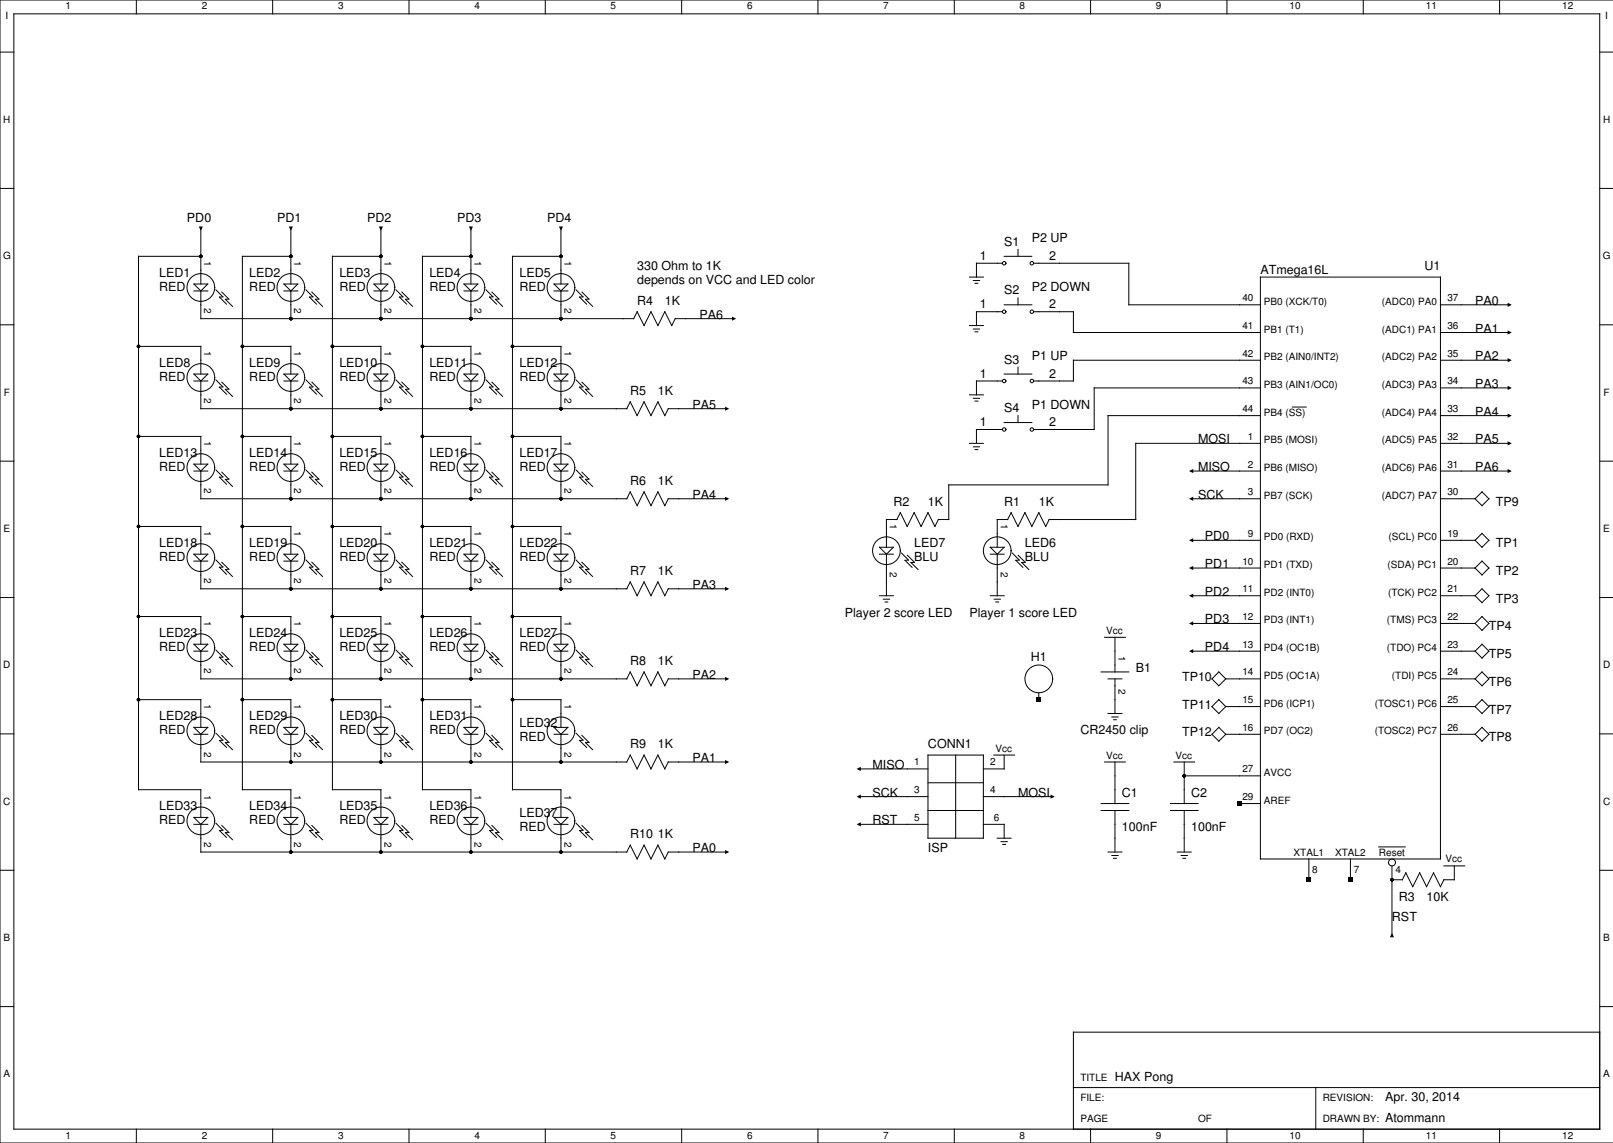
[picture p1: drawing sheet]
<svg xmlns="http://www.w3.org/2000/svg" width="592mm" height="419mm" viewBox="0 0 592 419" stroke-linecap="round" stroke-linejoin="round" font-family="sans-serif">
<g fill="none" stroke="#000" stroke-width=".37">
<path d="M50 0v5.1M100 0v5.1M150 0v5.1M200 0v5.1M250 0v5.1M300 0v5.1M350 0v5.1M400 0v5.1M450 0v5.1M500 0v5.1M550 0v5.1M591.7 0h-591.7v419.1h591.7"/>
<path d="M0 19.1h5.1M5.1 5.1h581.6v408.9h-581.6zM586.7 19.1h5M0 69.1h5.1M586.7 69.1h5M73.7 83.8v20.3M73.7 94h-22.9v195.6h22.9v10.1M106.7 83.8v20.3M106.7 94h-17.8v195.6h17.8v10.1M139.7 83.8v20.3M139.7 94h-17.8v195.6h17.8v10.1M172.7 83.8v20.3"/>
<path d="M172.7 94h-17.8v195.6h17.8v10.1M205.7 83.8v20.3M205.7 94h-17.7v195.6h17.7v10.1M367.7 96.5h-9.6v5.1M368.3 94h10.2M373.4 91.4v2.6M379.1 96.5h34.9v15.3h48.3M0 119.1h5.1M71.1 104.1h5.1l-2.5 2.6zM71.1 106.7h5.1M73.7 106.7v10.1h158.8l1.2-2.5M79.2 106.3l2.5 2.5-1.2 .1 2.6 2.6"/>
<path d="M81.4 107.1l2.5 2.6-1.2 .1 2.6 2.5M104.1 104.1h5.1l-2.5 2.6zM104.1 106.7h5.1M106.7 106.7v10.1M112.2 106.3l2.6 2.5-1.3 .1 2.6 2.6M114.4 107.1l2.5 2.6-1.2 .1 2.6 2.5M137.2 104.1h5l-2.5 2.6zM137.2 106.7h5M139.7 106.7v10.1M145.2 106.3l2.6 2.5-1.3 .1 2.6 2.6M147.4 107.1l2.6 2.6-1.3 .1 2.6 2.5M170.2 104.1h5.1l-2.6 2.6z"/>
<path d="M170.2 106.7h5.1M172.7 106.7v10.1M178.3 106.3l2.5 2.5-1.2 .1 2.5 2.6M180.4 107.1l2.6 2.6-1.3 .1 2.6 2.5M203.2 104.1h5.1l-2.6 2.6zM203.2 106.7h5.1M205.7 106.7v10.1M211.3 106.3l2.5 2.5-1.2 .1 2.5 2.6M213.4 107.1l2.6 2.6-1.2 .1 2.5 2.5M233.7 114.3l2.5 5.1 2.6-5.1 2.5 5.1 2.5-5.1 2.6 5.1 1.3-2.6h21.5M355.6 101.6h5.1M355.6 119.4h5.1"/>
<path d="M357 102.9h2.3M357.6 103.9h1M367.7 114.3h-9.6v5.1M368.3 111.8h10.2M373.4 109.2v2.6M379.1 114.3h14.6v7.6h68.6M462.3 101.6h66v213.4h-66zM528.3 111.8h25.4M586.7 119.1h5M50.8 127h22.9v10.2M71.1 137.2h5.1l-2.5 2.5zM71.1 139.7h5.1"/>
<path d="M73.7 139.7v10.2h156.2l1.3-2.6 2.5 5.1 2.5-5.1 2.6 5.1 2.5-5.1 2.5 5.1 1.3-2.5h21.6M79.2 139.3l2.5 2.6-1.2 .1 2.6 2.5M88.9 127h17.8v10.2M104.1 137.2h5.1l-2.5 2.5zM104.1 139.7h5.1M106.7 139.7v10.2M112.2 139.3l2.6 2.6-1.3 .1 2.6 2.5M121.9 127h17.8v10.2M137.2 137.2h5l-2.5 2.5zM137.2 139.7h5M139.7 139.7v10.2M145.2 139.3l2.6 2.6-1.3 .1 2.6 2.5"/>
<path d="M154.9 127h17.8v10.2M170.2 137.2h5.1l-2.6 2.5zM170.2 139.7h5.1M172.7 139.7v10.2M178.3 139.3l2.5 2.6-1.2 .1 2.5 2.5M188 127h17.7v10.2M203.2 137.2h5.1l-2.6 2.5zM203.2 139.7h5.1M205.7 139.7v10.2M211.3 139.3l2.5 2.6-1.2 .1 2.5 2.5M357 120.6h2.3M357.6 121.7h1"/>
<path d="M367.7 139.7h-9.6v5.1M368.3 137.2h10.2M373.4 134.6v2.6M462.3 132.1h-68.6v7.6h-14.6M528.3 132.1h25.4M528.3 121.9h25.4M81.4 140.1l2.5 2.6-1.2 .1 2.6 2.5M114.4 140.1l2.5 2.6-1.2 .1 2.6 2.5M147.4 140.1l2.6 2.6-1.3 .1 2.6 2.5M180.4 140.1l2.6 2.6-1.3 .1 2.6 2.5M213.4 140.1l2.6 2.6-1.2 .1 2.5 2.5M355.6 144.8h5.1"/>
<path d="M357 146h2.3M357.6 147.1h1M367.7 157.5h-9.6v5.1M368.3 154.9h10.2M373.4 152.4v2.5M462.3 142.2h-61v15.3h-22.2M462.3 152.4h-55.9v25.4h-58.4v12.7h-3.8l-1.3 2.5-2.5-5-2.6 5-2.5-5-2.6 5-2.5-5-1.3 2.5M474 149.3h5.1M528.3 142.2h25.4M528.3 152.4h25.4M0 169.1h5.1M50.8 160h22.9v10.2"/>
<path d="M71.1 170.2h5.1l-2.5 2.5zM71.1 172.7h5.1M73.7 172.7v10.2h156.2l1.3-2.6 2.5 5.1 2.5-5.1 2.6 5.1 2.5-5.1 2.5 5.1 1.3-2.5h21.6M79.2 172.3l2.5 2.6-1.2 .1 2.6 2.5M81.4 173.1l2.5 2.6-1.2 .1 2.6 2.6M88.9 160h17.8v10.2M104.1 170.2h5.1l-2.5 2.5zM104.1 172.7h5.1M106.7 172.7v10.2M112.2 172.3l2.6 2.6-1.3 .1 2.6 2.5M114.4 173.1l2.5 2.6-1.2 .1 2.6 2.6M121.9 160h17.8v10.2"/>
<path d="M137.2 170.2h5l-2.5 2.5zM137.2 172.7h5M139.7 172.7v10.2M145.2 172.3l2.6 2.6-1.3 .1 2.6 2.5M147.4 173.1l2.6 2.6-1.3 .1 2.6 2.6M154.9 160h17.8v10.2M170.2 172.7h5.1M170.2 170.2h5.1l-2.6 2.5zM172.7 172.7v10.2M178.3 172.3l2.5 2.6-1.2 .1 2.5 2.5M180.4 173.1l2.6 2.6-1.3 .1 2.6 2.6M188 160h17.7v10.2"/>
<path d="M203.2 172.7h5.1M203.2 170.2h5.1l-2.6 2.5zM205.7 172.7v10.2M211.3 172.3l2.5 2.6-1.2 .1 2.5 2.5M213.4 173.1l2.6 2.6-1.2 .1 2.5 2.6M355.6 162.6h5.1M357 163.8h2.3M357.6 164.8h1M436.9 172.7h25.4M462.3 162.6h-45.7v27.9h-31.8l-1.3 2.5-2.5-5-2.5 5-2.6-5-2.5 5-2.6-5M528.3 162.6h25.4M528.3 172.7h25.4"/>
<path d="M586.7 169.1h5M50.8 193h22.9v10.2M88.9 193h17.8v10.2M121.9 193h17.8v10.2M154.9 193h17.8v10.2M188 193h17.7v10.2M329 190.5h-3.9v10.2M369.6 190.5h-3.8v10.2M370.9 188l-1.3 2.5M436.9 182.9h25.4M436.9 198.1h25.4M528.3 182.9h12.7"/>
<path d="M528.3 198.1h12.7M541 198.1l2.6-2.5 2.5 2.5-2.5 2.6zM541 182.9l2.6-2.6 2.5 2.6-2.5 2.5zM0 219.1h5.1M71.1 203.2h5.1l-2.5 2.5zM71.1 205.7h5.1M73.7 205.7v10.2h156.2l1.3-2.5 2.5 5 2.5-5 2.6 5 2.5-5 2.5 5 1.3-2.5h21.6M79.2 205.3l2.5 2.6-1.2 .1 2.6 2.6M81.4 206.1l2.5 2.6-1.2 .1 2.6 2.6M104.1 203.2h5.1l-2.5 2.5zM104.1 205.7h5.1M106.7 205.7v10.2"/>
<path d="M112.2 205.3l2.6 2.6-1.3 .1 2.6 2.6M114.4 206.1l2.5 2.6-1.2 .1 2.6 2.6M137.2 203.2h5l-2.5 2.5zM137.2 205.7h5M139.7 205.7v10.2M145.2 205.3l2.6 2.6-1.3 .1 2.6 2.6M147.4 206.1l2.6 2.6-1.3 .1 2.6 2.6M170.2 203.2h5.1l-2.6 2.5zM170.2 205.7h5.1M172.7 205.7v10.2M178.3 205.3l2.5 2.6-1.2 .1 2.5 2.6M180.4 206.1l2.6 2.6-1.3 .1 2.6 2.6"/>
<path d="M203.2 203.2h5.1l-2.6 2.5zM203.2 205.7h5.1M205.7 205.7v10.2M211.3 205.3l2.5 2.6-1.2 .1 2.5 2.6M213.4 206.1l2.6 2.6-1.2 .1 2.5 2.6M322.6 200.7h5.1l-2.6 2.5zM322.6 203.2h5.1M322.6 218.4h5.1M324 219.7h2.3M325.1 203.2v15.2M330.7 202.8l2.5 2.6-1.2 .1 2.5 2.5M332.8 203.6l2.6 2.6-1.3 .1 2.6 2.5"/>
<path d="M363.2 200.7h5.1l-2.5 2.5zM363.2 203.2h5.1M363.2 218.4h5.1M364.6 219.7h2.3M365.8 203.2v15.2M371.3 202.8l2.5 2.6-1.2 .1 2.6 2.5M373.5 203.6l2.5 2.6-1.2 .1 2.6 2.5M436.9 218.4h25.4M436.9 208.3h25.4M528.3 218.4h12.7M528.3 208.3h12.7M541 208.3l2.6-2.6 2.5 2.6-2.5 2.5z"/>
<path d="M541 218.4l2.6-2.5 2.5 2.5-2.5 2.6zM586.7 219.1h5M50.8 226.1h22.9v10.1M71.1 236.2h5.1l-2.5 2.6zM71.1 238.8h5.1M73.7 238.8v10.1h156.2l1.3-2.5 2.5 5.1 2.5-5.1 2.6 5.1 2.5-5.1 2.5 5.1 1.3-2.6h21.6M79.2 238.4l2.5 2.5-1.2 .1 2.6 2.6M81.4 239.2l2.5 2.5-1.2 .1 2.6 2.6M88.9 226.1h17.8v10.1M104.1 238.8h5.1M104.1 236.2h5.1l-2.5 2.6zM106.7 238.8v10.1"/>
<path d="M112.2 238.4l2.6 2.5-1.3 .1 2.6 2.6M114.4 239.2l2.5 2.5-1.2 .1 2.6 2.6M121.9 226.1h17.8v10.1M137.2 238.8h5M137.2 236.2h5l-2.5 2.6zM139.7 238.8v10.1M145.2 238.4l2.6 2.5-1.3 .1 2.6 2.6M147.4 239.2l2.6 2.5-1.3 .1 2.6 2.6M154.9 226.1h17.8v10.1M170.2 238.8h5.1M170.2 236.2h5.1l-2.6 2.6zM172.7 238.8v10.1"/>
<path d="M178.3 238.4l2.5 2.5-1.2 .1 2.5 2.6M180.4 239.2l2.6 2.5-1.3 .1 2.6 2.6M188 226.1h17.7v10.1M203.2 238.8h5.1M203.2 236.2h5.1l-2.6 2.6zM205.7 238.8v10.1M211.3 238.4l2.5 2.5-1.2 .1 2.5 2.6M213.4 239.2l2.6 2.5-1.2 .1 2.5 2.6M324.6 220.7h1M365.3 220.7h1M405.1 233.7h7.7M408.9 233.7v12.7"/>
<path d="M436.9 238.8h25.4M436.9 228.6h25.4M528.3 238.8h12.7M528.3 228.6h12.7M541 238.8l2.6-2.6 2.5 2.6-2.5 2.5zM543.6 226.1l2.5 2.5-2.5 2.5-2.6-2.5zM50.8 256.5h22.9v10.2M88.9 256.5h17.8v10.2M121.9 256.5h17.8v10.2M154.9 256.5h17.8v10.2M188 256.5h17.7v10.2M381 254v2.5"/>
<path d="M403.9 246.4h10.1M406.4 248.9h5.1M408.9 248.9v12.7M444.5 248.9l2.5-2.5 2.6 2.5-2.6 2.6zM444.5 259.1l2.5-2.6 2.6 2.6-2.6 2.5zM449.6 248.9h12.7M449.6 259.1h12.7M528.3 248.9h12.7M528.3 259.1h12.7M541 248.9l2.6-2.5 2.5 2.5-2.5 2.6zM541 259.1l2.6-2.6 2.5 2.6-2.5 2.5zM0 269.1h5.1"/>
<path d="M71.1 269.2h5.1M71.1 266.7h5.1l-2.5 2.5zM73.7 269.2v10.2h156.2l1.3-2.5 2.5 5 2.5-5 2.6 5 2.5-5 2.5 5 1.3-2.5h21.6M79.2 268.8l2.5 2.6-1.2 .1 2.6 2.6M81.4 269.6l2.5 2.6-1.2 .1 2.6 2.6M104.1 269.2h5.1M104.1 266.7h5.1l-2.5 2.5zM106.7 269.2v10.2M112.2 268.8l2.6 2.6-1.3 .1 2.6 2.6M114.4 269.6l2.5 2.6-1.2 .1 2.6 2.6M137.2 269.2h5M137.2 266.7h5l-2.5 2.5z"/>
<path d="M139.7 269.2v10.2M145.2 268.8l2.6 2.6-1.3 .1 2.6 2.6M147.4 269.6l2.6 2.6-1.3 .1 2.6 2.6M170.2 269.2h5.1M170.2 266.7h5.1l-2.6 2.5zM172.7 269.2v10.2M178.3 268.8l2.5 2.6-1.2 .1 2.5 2.6M180.4 269.6l2.6 2.6-1.3 .1 2.6 2.6M203.2 269.2h5.1M203.2 266.7h5.1l-2.6 2.5zM205.7 269.2v10.2M211.3 268.8l2.5 2.6-1.2 .1 2.5 2.6"/>
<path d="M213.4 269.6l2.6 2.6-1.2 .1 2.5 2.6M340.4 276.9h20.3v30.4h-20.3zM350.5 276.9v30.4M364.5 276.9h7.6M368.3 276.9v5h-7.6M405.1 279.4h7.7M406.4 261.6h5.1M407.8 262.9h2.3M408.4 263.9h1M408.9 279.4v15.2M430.5 279.4h7.7M434.3 279.4v15.2"/>
<path d="M444.5 269.2l2.5-2.5 2.6 2.5-2.6 2.6zM449.6 269.2h12.7M528.3 269.2h12.7M541 269.2l2.6-2.5 2.5 2.5-2.5 2.6zM586.7 269.1h5M71.1 299.7h5.1l-2.5 2.6zM104.1 299.7h5.1l-2.5 2.6zM137.2 299.7h5l-2.5 2.6zM170.2 299.7h5.1l-2.6 2.6zM203.2 299.7h5.1l-2.6 2.6zM315 281.9h25.4M315 292.1h25.4"/>
<path d="M340.4 297.2h20.3M340.4 287h20.3M360.7 292.1h25.4M403.9 297.2h10.1M403.9 294.6h10.1M408.9 297.2v15.2M429.3 297.2h10.1M429.3 294.6h10.1M434.3 284.5h28M434.3 297.2v15.2M454.7 294.6h7.6M0 319.1h5.1"/>
<path d="M71.1 302.3h5.1M73.7 302.3v10.1h156.2l1.3-2.5 2.5 5.1 2.5-5.1 2.6 5.1 2.5-5.1 2.5 5.1 1.3-2.6h21.6M79.2 301.9l2.5 2.5-1.2 .1 2.6 2.6M81.4 302.7l2.5 2.5-1.2 .1 2.6 2.6M104.1 302.3h5.1M106.7 302.3v10.1M112.2 301.9l2.6 2.5-1.3 .1 2.6 2.6M114.4 302.7l2.5 2.5-1.2 .1 2.6 2.6M137.2 302.3h5M139.7 302.3v10.1M145.2 301.9l2.6 2.5-1.3 .1 2.6 2.6M147.4 302.7l2.6 2.5-1.3 .1 2.6 2.6"/>
<path d="M170.2 302.3h5.1M172.7 302.3v10.1M178.3 301.9l2.5 2.5-1.2 .1 2.5 2.6M180.4 302.7l2.6 2.5-1.3 .1 2.6 2.6M203.2 302.3h5.1M205.7 302.3v10.1M211.3 301.9l2.5 2.5-1.2 .1 2.5 2.6M213.4 302.7l2.6 2.5-1.2 .1 2.5 2.6M315 302.3h25.4M360.7 302.3h7.6v5M365.8 307.3h5M367.2 308.6h2.2"/>
<path d="M367.8 309.6h1M406.4 312.4h5.1M407.8 313.7h2.3M408.4 314.7h1M431.8 312.4h5.1M433.2 313.7h2.3M433.8 314.7h1M480.1 315v7.6M495.3 315v7.6M505.7 310.5h9.7M510.5 317.5v25.4M529.6 317.5h7.6"/>
<path d="M533.4 317.5v5.1h-3.9M586.7 319.1h5M510.5 322.6h3.9l1.2-2.6 2.6 5.1 2.5-5.1 2.5 5.1 2.6-5.1 2.5 5.1 1.3-2.5M0 369.1h5.1M586.7 378.5h-193v35.5M586.7 369.1h5M393.7 398.8h193M482.6 398.8v15.2M50 414v5.1M100 414v5.1M150 414v5.1M200 414v5.1"/>
<path d="M250 414v5.1M300 414v5.1M350 414v5.1M400 414v5.1M450 414v5.1M500 414v5.1M550 414v5.1"/>
<circle cx="368.3" cy="96.5" r=".63"/>
<circle cx="378.5" cy="96.5" r=".63"/>
<circle cx="73.7" cy="105.4" r="5.1"/>
<circle cx="106.7" cy="105.4" r="5.1"/>
<circle cx="139.7" cy="105.4" r="5.1"/>
<circle cx="172.7" cy="105.4" r="5.1"/>
<circle cx="205.7" cy="105.4" r="5.1"/>
<circle cx="368.3" cy="114.3" r=".63"/>
<circle cx="378.5" cy="114.3" r=".63"/>
<circle cx="73.7" cy="138.4" r="5.1"/>
<circle cx="106.7" cy="138.4" r="5.1"/>
<circle cx="139.7" cy="138.4" r="5.1"/>
<circle cx="172.7" cy="138.4" r="5.1"/>
<circle cx="205.7" cy="138.4" r="5.1"/>
<circle cx="368.3" cy="139.7" r=".63"/>
<circle cx="378.5" cy="139.7" r=".63"/>
<circle cx="368.3" cy="157.5" r=".63"/>
<circle cx="378.5" cy="157.5" r=".63"/>
<circle cx="73.7" cy="171.4" r="5.1"/>
<circle cx="106.7" cy="171.4" r="5.1"/>
<circle cx="139.7" cy="171.4" r="5.1"/>
<circle cx="172.7" cy="171.4" r="5.1"/>
<circle cx="205.7" cy="171.4" r="5.1"/>
<circle cx="73.7" cy="204.5" r="5.1"/>
<circle cx="106.7" cy="204.5" r="5.1"/>
<circle cx="139.7" cy="204.5" r="5.1"/>
<circle cx="172.7" cy="204.5" r="5.1"/>
<circle cx="205.7" cy="204.5" r="5.1"/>
<circle cx="325.1" cy="201.9" r="5.1"/>
<circle cx="365.8" cy="201.9" r="5.1"/>
<circle cx="73.7" cy="237.5" r="5.1"/>
<circle cx="106.7" cy="237.5" r="5.1"/>
<circle cx="139.7" cy="237.5" r="5.1"/>
<circle cx="172.7" cy="237.5" r="5.1"/>
<circle cx="205.7" cy="237.5" r="5.1"/>
<circle cx="381" cy="248.9" r="5.1"/>
<circle cx="73.7" cy="268" r="5.1"/>
<circle cx="106.7" cy="268" r="5.1"/>
<circle cx="139.7" cy="268" r="5.1"/>
<circle cx="172.7" cy="268" r="5.1"/>
<circle cx="205.7" cy="268" r="5.1"/>
<circle cx="73.7" cy="301" r="5.1"/>
<circle cx="106.7" cy="301" r="5.1"/>
<circle cx="139.7" cy="301" r="5.1"/>
<circle cx="172.7" cy="301" r="5.1"/>
<circle cx="205.7" cy="301" r="5.1"/>
<circle cx="510.5" cy="316.2" r="1.27"/>
</g>
<g fill="#000">
<path d="M72.9 83.1h1.5l-.7 1.5zM105.9 83.1h1.5l-.7 1.5zM138.9 83.1h1.6l-.8 1.5zM172 83.1h1.5l-.8 1.5zM205 83.1h1.5l-.8 1.5zM268.5 116.1l1.5 .7-1.5 .8zM553 111l1.5 .8-1.5 .7zM553 121.2l1.5 .7-1.5 .8zM553 131.3l1.5 .8-1.5 .7zM265.9 149.1l1.6 .8-1.6 .7zM553 141.5l1.5 .7-1.5 .8zM553 151.6l1.5 .8-1.5 .8z"/>
<path d="M436.1 172.7l1.5-.7v1.5zM553 161.8l1.5 .8-1.5 .7zM553 172l1.5 .7-1.5 .8zM265.9 182.1l1.6 .8-1.6 .7zM436.1 198.1l1.5-.7v1.5zM436.1 182.9l1.5-.8v1.5zM265.9 215.1l1.6 .8-1.6 .8zM436.1 208.3l1.5-.8v1.5zM436.1 218.4l1.5-.7v1.5zM436.1 228.6l1.5-.8v1.6zM436.1 238.8l1.5-.8v1.5zM265.9 248.2l1.6 .7-1.6 .8z"/>
<path d="M380.2 255.8h1.6v1.5h-1.6zM265.9 278.6l1.6 .8-1.6 .8zM314.2 281.9l1.5-.7v1.5zM314.2 292.1l1.5-.8v1.6zM385.3 291.3l1.5 .8-1.5 .8zM453.9 293.9h1.5v1.5h-1.5zM265.9 311.7l1.6 .7-1.6 .8zM314.2 302.3l1.5-.8v1.5zM479.3 321.8h1.5v1.5h-1.5zM494.5 321.8h1.6v1.5h-1.6zM510.5 342.1l.8 1.6h-1.5z"/>
<circle cx="73.7" cy="94" r=".64"/>
<circle cx="106.7" cy="94" r=".64"/>
<circle cx="139.7" cy="94" r=".64"/>
<circle cx="172.7" cy="94" r=".64"/>
<circle cx="205.7" cy="94" r=".64"/>
<circle cx="106.7" cy="116.8" r=".64"/>
<circle cx="139.7" cy="116.8" r=".64"/>
<circle cx="172.7" cy="116.8" r=".64"/>
<circle cx="205.7" cy="116.8" r=".64"/>
<circle cx="50.8" cy="127" r=".64"/>
<circle cx="88.9" cy="127" r=".64"/>
<circle cx="121.9" cy="127" r=".64"/>
<circle cx="154.9" cy="127" r=".64"/>
<circle cx="188" cy="127" r=".64"/>
<circle cx="106.7" cy="149.9" r=".64"/>
<circle cx="139.7" cy="149.9" r=".64"/>
<circle cx="172.7" cy="149.9" r=".64"/>
<circle cx="205.7" cy="149.9" r=".64"/>
<circle cx="50.8" cy="160" r=".64"/>
<circle cx="88.9" cy="160" r=".64"/>
<circle cx="121.9" cy="160" r=".64"/>
<circle cx="154.9" cy="160" r=".64"/>
<circle cx="188" cy="160" r=".64"/>
<circle cx="50.8" cy="193" r=".64"/>
<circle cx="88.9" cy="193" r=".64"/>
<circle cx="106.7" cy="182.9" r=".64"/>
<circle cx="121.9" cy="193" r=".64"/>
<circle cx="139.7" cy="182.9" r=".64"/>
<circle cx="154.9" cy="193" r=".64"/>
<circle cx="172.7" cy="182.9" r=".64"/>
<circle cx="188" cy="193" r=".64"/>
<circle cx="205.7" cy="182.9" r=".64"/>
<circle cx="106.7" cy="215.9" r=".64"/>
<circle cx="139.7" cy="215.9" r=".64"/>
<circle cx="172.7" cy="215.9" r=".64"/>
<circle cx="205.7" cy="215.9" r=".64"/>
<circle cx="50.8" cy="226.1" r=".64"/>
<circle cx="88.9" cy="226.1" r=".64"/>
<circle cx="121.9" cy="226.1" r=".64"/>
<circle cx="154.9" cy="226.1" r=".64"/>
<circle cx="188" cy="226.1" r=".64"/>
<circle cx="50.8" cy="256.5" r=".64"/>
<circle cx="88.9" cy="256.5" r=".64"/>
<circle cx="106.7" cy="248.9" r=".64"/>
<circle cx="121.9" cy="256.5" r=".64"/>
<circle cx="139.7" cy="248.9" r=".64"/>
<circle cx="154.9" cy="256.5" r=".64"/>
<circle cx="172.7" cy="248.9" r=".64"/>
<circle cx="188" cy="256.5" r=".64"/>
<circle cx="205.7" cy="248.9" r=".64"/>
<circle cx="106.7" cy="279.4" r=".64"/>
<circle cx="139.7" cy="279.4" r=".64"/>
<circle cx="172.7" cy="279.4" r=".64"/>
<circle cx="205.7" cy="279.4" r=".64"/>
<circle cx="434.3" cy="284.5" r=".63"/>
<circle cx="106.7" cy="312.4" r=".64"/>
<circle cx="139.7" cy="312.4" r=".64"/>
<circle cx="172.7" cy="312.4" r=".64"/>
<circle cx="205.7" cy="312.4" r=".64"/>
<circle cx="510.5" cy="322.6" r=".63"/>
</g>
<g font-size="4.6">
<text x="68.6" y="81.3">PD0</text>
<text x="101.6" y="81.3">PD1</text>
<text x="134.6" y="81.3">PD2</text>
<text x="167.6" y="81.3">PD3</text>
<text x="200.7" y="81.3">PD4</text>
<text x="378.5" y="88.9">P2 UP</text>
<text x="359.4" y="95.2">1</text>
<text x="368.3" y="90.2">S1</text>
<text x="384.8" y="95.2">2</text>
<text x="58.4" y="101.6">LED1</text>
<text x="91.4" y="101.6">LED2</text>
<text x="124.5" y="101.6">LED3</text>
<text x="157.5" y="101.6">LED4</text>
<text x="190.5" y="101.6">LED5</text>
<text x="233.7" y="99">330 Ohm to 1K</text>
<text x="462.3" y="100.3">ATmega16L</text>
<text x="522.5" y="99.1">U1</text>
<text x="58.4" y="106.7">RED</text>
<text x="91.4" y="106.7">RED</text>
<text x="124.5" y="106.7">RED</text>
<text x="157.5" y="106.7">RED</text>
<text x="190.5" y="106.7">RED</text>
<text x="233.7" y="104.1">depends on VCC and LED color</text>
<text x="368.3" y="107.9">S2</text>
<text x="378.5" y="106.7">P2 DOWN</text>
<text x="233.7" y="111.8">R4</text>
<text x="243.8" y="111.8">1K</text>
<text x="359.4" y="113">1</text>
<text x="384.8" y="113">2</text>
<text x="541" y="111.8">PA0</text>
<text x="256.5" y="116.8">PA6</text>
<text x="541" y="121.9">PA1</text>
<text x="58.4" y="134.6">LED8</text>
<text x="91.4" y="134.6">LED9</text>
<text x="124.5" y="134.6">LED10</text>
<text x="157.5" y="134.6">LED11</text>
<text x="190.5" y="134.6">LED12</text>
<text x="368.3" y="133.3">S3</text>
<text x="378.5" y="132.1">P1 UP</text>
<text x="541" y="132.1">PA2</text>
<text x="58.4" y="139.7">RED</text>
<text x="91.4" y="139.7">RED</text>
<text x="124.5" y="139.7">RED</text>
<text x="157.5" y="139.7">RED</text>
<text x="190.5" y="139.7">RED</text>
<text x="359.4" y="138.4">1</text>
<text x="384.8" y="138.4">2</text>
<text x="541" y="142.2">PA3</text>
<text x="231.1" y="144.8">R5</text>
<text x="241.3" y="144.8">1K</text>
<text x="254" y="149.9">PA5</text>
<text x="378.5" y="149.9">P1 DOWN</text>
<text x="368.3" y="151.1">S4</text>
<text x="541" y="152.4">PA4</text>
<text x="359.4" y="156.2">1</text>
<text x="384.8" y="156.2">2</text>
<text x="58.4" y="167.6">LED13</text>
<text x="91.4" y="167.6">LED14</text>
<text x="124.5" y="167.6">LED15</text>
<text x="157.5" y="167.6">LED16</text>
<text x="190.5" y="167.6">LED17</text>
<text x="439.4" y="162.6">MOSI</text>
<text x="541" y="162.6">PA5</text>
<text x="58.4" y="172.7">RED</text>
<text x="91.4" y="172.7">RED</text>
<text x="124.5" y="172.7">RED</text>
<text x="157.5" y="172.7">RED</text>
<text x="190.5" y="172.7">RED</text>
<text x="439.4" y="172.7">MISO</text>
<text x="541" y="172.7">PA6</text>
<text x="231.1" y="177.8">R6</text>
<text x="241.3" y="177.8">1K</text>
<text x="254" y="182.9">PA4</text>
<text x="327.7" y="185.4">R2</text>
<text x="340.4" y="185.4">1K</text>
<text x="368.3" y="185.4">R1</text>
<text x="381" y="185.4">1K</text>
<text x="439.4" y="182.9">SCK</text>
<text x="548.6" y="185.4">TP9</text>
<text x="58.4" y="200.7">LED18</text>
<text x="91.4" y="200.7">LED19</text>
<text x="124.5" y="200.7">LED20</text>
<text x="157.5" y="200.7">LED21</text>
<text x="190.5" y="200.7">LED22</text>
<text x="335.3" y="200.7">LED7</text>
<text x="375.9" y="200.7">LED6</text>
<text x="442" y="198.1">PD0</text>
<text x="548.6" y="200.7">TP1</text>
<text x="58.4" y="205.7">RED</text>
<text x="91.4" y="205.7">RED</text>
<text x="124.5" y="205.7">RED</text>
<text x="157.5" y="205.7">RED</text>
<text x="190.5" y="205.7">RED</text>
<text x="335.3" y="205.7">BLU</text>
<text x="375.9" y="205.7">BLU</text>
<text x="442" y="208.3">PD1</text>
<text x="231.1" y="210.8">R7</text>
<text x="241.3" y="210.8">1K</text>
<text x="254" y="215.9">PA3</text>
<text x="548.6" y="210.8">TP2</text>
<text x="442" y="218.4">PD2</text>
<text x="548.6" y="221">TP3</text>
<text x="309.9" y="226.1">Player 2 score LED</text>
<text x="355.6" y="226.1">Player 1 score LED</text>
<text x="58.4" y="233.7">LED23</text>
<text x="91.4" y="233.7">LED24</text>
<text x="124.5" y="233.7">LED25</text>
<text x="157.5" y="233.7">LED26</text>
<text x="190.5" y="233.7">LED27</text>
<text x="442" y="228.6">PD3</text>
<text x="546.1" y="231.1">TP4</text>
<text x="58.4" y="238.8">RED</text>
<text x="91.4" y="238.8">RED</text>
<text x="124.5" y="238.8">RED</text>
<text x="157.5" y="238.8">RED</text>
<text x="190.5" y="238.8">RED</text>
<text x="442" y="238.8">PD4</text>
<text x="231.1" y="243.8">R8</text>
<text x="241.3" y="243.8">1K</text>
<text x="378.1" y="242.5">H1</text>
<text x="546.1" y="241.3">TP5</text>
<text x="254" y="248.9">PA2</text>
<text x="416.6" y="246.4">B1</text>
<text x="433.5" y="249.7">TP10</text>
<text x="546.1" y="251.5">TP6</text>
<text x="433.5" y="259.9">TP11</text>
<text x="546.1" y="261.6">TP7</text>
<text x="58.4" y="264.2">LED28</text>
<text x="58.4" y="269.2">RED</text>
<text x="91.4" y="264.2">LED29</text>
<text x="91.4" y="269.2">RED</text>
<text x="124.5" y="264.2">LED30</text>
<text x="124.5" y="269.2">RED</text>
<text x="157.5" y="264.2">LED31</text>
<text x="157.5" y="269.2">RED</text>
<text x="190.5" y="266.7">LED32</text>
<text x="396.2" y="269.2">CR2450 clip</text>
<text x="190.5" y="271.8">RED</text>
<text x="231.1" y="274.3">R9</text>
<text x="241.3" y="274.3">1K</text>
<text x="340.4" y="274.3">CONN1</text>
<text x="433.5" y="270">TP12</text>
<text x="546.1" y="271.8">TP8</text>
<text x="254" y="279.4">PA1</text>
<text x="320" y="281.9">MISO</text>
<text x="320" y="292.1">SCK</text>
<text x="373.4" y="292.1">MOSI</text>
<text x="411.5" y="292.1">C1</text>
<text x="436.9" y="292.1">C2</text>
<text x="58.4" y="297.2">LED33</text>
<text x="91.4" y="297.2">LED34</text>
<text x="124.5" y="297.2">LED35</text>
<text x="157.5" y="297.2">LED36</text>
<text x="190.5" y="299.7">LED37</text>
<text x="58.4" y="302.3">RED</text>
<text x="91.4" y="302.3">RED</text>
<text x="124.5" y="302.3">RED</text>
<text x="157.5" y="302.3">RED</text>
<text x="190.5" y="304.8">RED</text>
<text x="320" y="302.3">RST</text>
<text x="411.5" y="304.8">100nF</text>
<text x="436.9" y="304.8">100nF</text>
<text x="231.1" y="307.3">R10 1K</text>
<text x="254" y="312.4">PA0</text>
<text x="340.4" y="312.4">ISP</text>
<text x="513.1" y="330.2">R3</text>
<text x="523.2" y="330.2">10K</text>
<text x="510.5" y="337.8">RST</text>
<text x="408.9" y="396.2">HAX Pong</text>
<text x="508" y="403.9">Apr. 30, 2014</text>
<text x="508" y="411.5">Atommann</text>
</g>
<g font-size="3.7">
<text x="24" y="3.5">1</text>
<text x="74" y="3.5">2</text>
<text x="124" y="3.5">3</text>
<text x="174" y="3.5">4</text>
<text x="224" y="3.5">5</text>
<text x="274" y="3.5">6</text>
<text x="324" y="3.5">7</text>
<text x="374" y="3.5">8</text>
<text x="424" y="3.5">9</text>
<text x="473" y="3.5">10</text>
<text x="523" y="3.5">11</text>
<text x="573" y="3.5">12</text>
<text x="2" y="6.9">I</text>
<text x="588.8" y="6.9">I</text>
<text x="1.2" y="45">H</text>
<text x="588" y="45">H</text>
<text x="1.1" y="95.1">G</text>
<text x="74.9" y="95.8" transform="rotate(90 74.9 95.8)">1</text>
<text x="107.9" y="95.8" transform="rotate(90 107.9 95.8)">1</text>
<text x="141" y="95.8" transform="rotate(90 141 95.8)">1</text>
<text x="174" y="95.8" transform="rotate(90 174 95.8)">1</text>
<text x="207" y="95.8" transform="rotate(90 207 95.8)">1</text>
<text x="587.9" y="95.1">G</text>
<text x="74.9" y="113" transform="rotate(90 74.9 113)">2</text>
<text x="107.9" y="113" transform="rotate(90 107.9 113)">2</text>
<text x="141" y="113" transform="rotate(90 141 113)">2</text>
<text x="174" y="113" transform="rotate(90 174 113)">2</text>
<text x="207" y="113" transform="rotate(90 207 113)">2</text>
<text x="455.7" y="110.5">40</text>
<text x="463.6" y="111.8">PB0 (XCK/T0)</text>
<text x="506.9" y="111.8">(ADC0) PA0</text>
<text x="530.9" y="110.5">37</text>
<text x="455.7" y="120.6">41</text>
<text x="463.6" y="121.9">PB1 (T1)</text>
<text x="506.9" y="121.9">(ADC1) PA1</text>
<text x="530.9" y="120.6">36</text>
<text x="74.9" y="128.8" transform="rotate(90 74.9 128.8)">1</text>
<text x="107.9" y="128.8" transform="rotate(90 107.9 128.8)">1</text>
<text x="141" y="128.8" transform="rotate(90 141 128.8)">1</text>
<text x="174" y="128.8" transform="rotate(90 174 128.8)">1</text>
<text x="207" y="128.8" transform="rotate(90 207 128.8)">1</text>
<text x="455.7" y="130.8">42</text>
<text x="530.9" y="130.8">35</text>
<text x="463.6" y="132.1">PB2 (AIN0/INT2)</text>
<text x="506.9" y="132.1">(ADC2) PA2</text>
<text x="455.7" y="141">43</text>
<text x="463.6" y="142.2">PB3 (AIN1/OC0)</text>
<text x="506.9" y="142.2">(ADC3) PA3</text>
<text x="530.9" y="141">34</text>
<text x="1.4" y="145">F</text>
<text x="74.9" y="146.1" transform="rotate(90 74.9 146.1)">2</text>
<text x="107.9" y="146.1" transform="rotate(90 107.9 146.1)">2</text>
<text x="141" y="146.1" transform="rotate(90 141 146.1)">2</text>
<text x="174" y="146.1" transform="rotate(90 174 146.1)">2</text>
<text x="207" y="146.1" transform="rotate(90 207 146.1)">2</text>
<text x="588.2" y="145">F</text>
<text x="455.7" y="151.1">44</text>
<text x="463.6" y="152.4">PB4 (SS)</text>
<text x="506.9" y="152.4">(ADC4) PA4</text>
<text x="530.9" y="151.1">33</text>
<text x="74.9" y="161.8" transform="rotate(90 74.9 161.8)">1</text>
<text x="107.9" y="161.8" transform="rotate(90 107.9 161.8)">1</text>
<text x="141" y="161.8" transform="rotate(90 141 161.8)">1</text>
<text x="174" y="161.8" transform="rotate(90 174 161.8)">1</text>
<text x="207" y="161.8" transform="rotate(90 207 161.8)">1</text>
<text x="457.7" y="161.3">1</text>
<text x="530.9" y="161.3">32</text>
<text x="463.6" y="162.6">PB5 (MOSI)</text>
<text x="506.9" y="162.6">(ADC5) PA5</text>
<text x="457.7" y="171.4">2</text>
<text x="463.6" y="172.7">PB6 (MISO)</text>
<text x="506.9" y="172.7">(ADC6) PA6</text>
<text x="530.9" y="171.4">31</text>
<text x="74.9" y="179.1" transform="rotate(90 74.9 179.1)">2</text>
<text x="107.9" y="179.1" transform="rotate(90 107.9 179.1)">2</text>
<text x="141" y="179.1" transform="rotate(90 141 179.1)">2</text>
<text x="174" y="179.1" transform="rotate(90 174 179.1)">2</text>
<text x="207" y="179.1" transform="rotate(90 207 179.1)">2</text>
<text x="457.7" y="181.6">3</text>
<text x="463.6" y="182.9">PB7 (SCK)</text>
<text x="506.9" y="182.9">(ADC7) PA7</text>
<text x="530.9" y="181.6">30</text>
<text x="1.3" y="195.1">E</text>
<text x="74.9" y="194.8" transform="rotate(90 74.9 194.8)">1</text>
<text x="107.9" y="194.8" transform="rotate(90 107.9 194.8)">1</text>
<text x="141" y="194.8" transform="rotate(90 141 194.8)">1</text>
<text x="174" y="194.8" transform="rotate(90 174 194.8)">1</text>
<text x="207" y="194.8" transform="rotate(90 207 194.8)">1</text>
<text x="326.4" y="192.3" transform="rotate(90 326.4 192.3)">1</text>
<text x="367" y="192.3" transform="rotate(90 367 192.3)">1</text>
<text x="457.7" y="196.8">9</text>
<text x="530.9" y="196.8">19</text>
<text x="588.1" y="195.1">E</text>
<text x="463.6" y="198.1">PD0 (RXD)</text>
<text x="509.3" y="198.1">(SCL) PC0</text>
<text x="326.4" y="209.5" transform="rotate(90 326.4 209.5)">2</text>
<text x="367" y="209.5" transform="rotate(90 367 209.5)">2</text>
<text x="455.7" y="207">10</text>
<text x="463.6" y="208.3">PD1 (TXD)</text>
<text x="508.9" y="208.3">(SDA) PC1</text>
<text x="530.9" y="207">20</text>
<text x="74.9" y="212.1" transform="rotate(90 74.9 212.1)">2</text>
<text x="107.9" y="212.1" transform="rotate(90 107.9 212.1)">2</text>
<text x="141" y="212.1" transform="rotate(90 141 212.1)">2</text>
<text x="174" y="212.1" transform="rotate(90 174 212.1)">2</text>
<text x="207" y="212.1" transform="rotate(90 207 212.1)">2</text>
<text x="455.7" y="217.2">11</text>
<text x="463.6" y="218.4">PD2 (INT0)</text>
<text x="509.1" y="218.4">(TCK) PC2</text>
<text x="530.9" y="217.2">21</text>
<text x="74.9" y="227.8" transform="rotate(90 74.9 227.8)">1</text>
<text x="107.9" y="227.8" transform="rotate(90 107.9 227.8)">1</text>
<text x="141" y="227.8" transform="rotate(90 141 227.8)">1</text>
<text x="174" y="227.8" transform="rotate(90 174 227.8)">1</text>
<text x="207" y="227.8" transform="rotate(90 207 227.8)">1</text>
<text x="455.7" y="227.3">12</text>
<text x="530.9" y="227.3">22</text>
<text x="405.8" y="232.4">Vcc</text>
<text x="463.6" y="228.6">PD3 (INT1)</text>
<text x="508.7" y="228.6">(TMS) PC3</text>
<text x="455.7" y="237.5">13</text>
<text x="463.6" y="238.8">PD4 (OC1B)</text>
<text x="508.7" y="238.8">(TDO) PC4</text>
<text x="530.9" y="237.5">23</text>
<text x="1.2" y="245">D</text>
<text x="74.9" y="245.1" transform="rotate(90 74.9 245.1)">2</text>
<text x="107.9" y="245.1" transform="rotate(90 107.9 245.1)">2</text>
<text x="141" y="245.1" transform="rotate(90 141 245.1)">2</text>
<text x="174" y="245.1" transform="rotate(90 174 245.1)">2</text>
<text x="207" y="245.1" transform="rotate(90 207 245.1)">2</text>
<text x="410.2" y="240.5" transform="rotate(90 410.2 240.5)">1</text>
<text x="588" y="245">D</text>
<text x="455.7" y="247.6">14</text>
<text x="463.6" y="248.9">PD5 (OC1A)</text>
<text x="510.5" y="248.9">(TDI) PC5</text>
<text x="530.9" y="247.6">24</text>
<text x="410.2" y="252.7" transform="rotate(90 410.2 252.7)">2</text>
<text x="455.7" y="257.8">15</text>
<text x="530.9" y="257.8">25</text>
<text x="74.9" y="258.3" transform="rotate(90 74.9 258.3)">1</text>
<text x="107.9" y="258.3" transform="rotate(90 107.9 258.3)">1</text>
<text x="141" y="258.3" transform="rotate(90 141 258.3)">1</text>
<text x="174" y="258.3" transform="rotate(90 174 258.3)">1</text>
<text x="207" y="258.3" transform="rotate(90 207 258.3)">1</text>
<text x="463.6" y="259.1">PD6 (ICP1)</text>
<text x="504.2" y="259.1">(TOSC1) PC6</text>
<text x="455.7" y="268">16</text>
<text x="463.6" y="269.2">PD7 (OC2)</text>
<text x="504.2" y="269.2">(TOSC2) PC7</text>
<text x="530.9" y="268">26</text>
<text x="74.9" y="275.6" transform="rotate(90 74.9 275.6)">2</text>
<text x="107.9" y="275.6" transform="rotate(90 107.9 275.6)">2</text>
<text x="141" y="275.6" transform="rotate(90 141 275.6)">2</text>
<text x="174" y="275.6" transform="rotate(90 174 275.6)">2</text>
<text x="207" y="275.6" transform="rotate(90 207 275.6)">2</text>
<text x="365.1" y="275.6">Vcc</text>
<text x="335.3" y="280.7">1</text>
<text x="363.2" y="280.7">2</text>
<text x="405.8" y="278.1">Vcc</text>
<text x="431.2" y="278.1">Vcc</text>
<text x="455.7" y="283.2">27</text>
<text x="463.6" y="284.5">AVCC</text>
<text x="74.9" y="291.3" transform="rotate(90 74.9 291.3)">1</text>
<text x="107.9" y="291.3" transform="rotate(90 107.9 291.3)">1</text>
<text x="141" y="291.3" transform="rotate(90 141 291.3)">1</text>
<text x="174" y="291.3" transform="rotate(90 174 291.3)">1</text>
<text x="207" y="291.3" transform="rotate(90 207 291.3)">1</text>
<text x="335.3" y="290.8">3</text>
<text x="363.2" y="290.8">4</text>
<text x="455.7" y="293.4">29</text>
<text x="1.2" y="295.1">C</text>
<text x="463.6" y="294.6">AREF</text>
<text x="588" y="295.1">C</text>
<text x="335.3" y="301">5</text>
<text x="364.5" y="301">6</text>
<text x="74.9" y="308.6" transform="rotate(90 74.9 308.6)">2</text>
<text x="107.9" y="308.6" transform="rotate(90 107.9 308.6)">2</text>
<text x="141" y="308.6" transform="rotate(90 141 308.6)">2</text>
<text x="174" y="308.6" transform="rotate(90 174 308.6)">2</text>
<text x="207" y="308.6" transform="rotate(90 207 308.6)">2</text>
<text x="474.5" y="313.7">XTAL1</text>
<text x="489.7" y="313.7">XTAL2</text>
<text x="505.7" y="313.7">Reset</text>
<text x="530.2" y="316.2">Vcc</text>
<text x="481.3" y="320">8</text>
<text x="496.6" y="320">7</text>
<text x="511.8" y="320">4</text>
<text x="1.3" y="345">B</text>
<text x="588.1" y="345">B</text>
<text x="1.3" y="395.1">A</text>
<text x="588.1" y="395.1">A</text>
<text x="396.2" y="396.2">TITLE</text>
<text x="396.2" y="403.9">FILE:</text>
<text x="485.1" y="403.9">REVISION:</text>
<text x="396.2" y="411.5">PAGE</text>
<text x="439.4" y="411.5">OF</text>
<text x="485.1" y="411.5">DRAWN BY:</text>
<text x="24" y="417.5">1</text>
<text x="74" y="417.5">2</text>
<text x="124" y="417.5">3</text>
<text x="174" y="417.5">4</text>
<text x="224" y="417.5">5</text>
<text x="274" y="417.5">6</text>
<text x="324" y="417.5">7</text>
<text x="374" y="417.5">8</text>
<text x="424" y="417.5">9</text>
<text x="473" y="417.5">10</text>
<text x="523" y="417.5">11</text>
<text x="573" y="417.5">12</text>
</g>
</svg>
